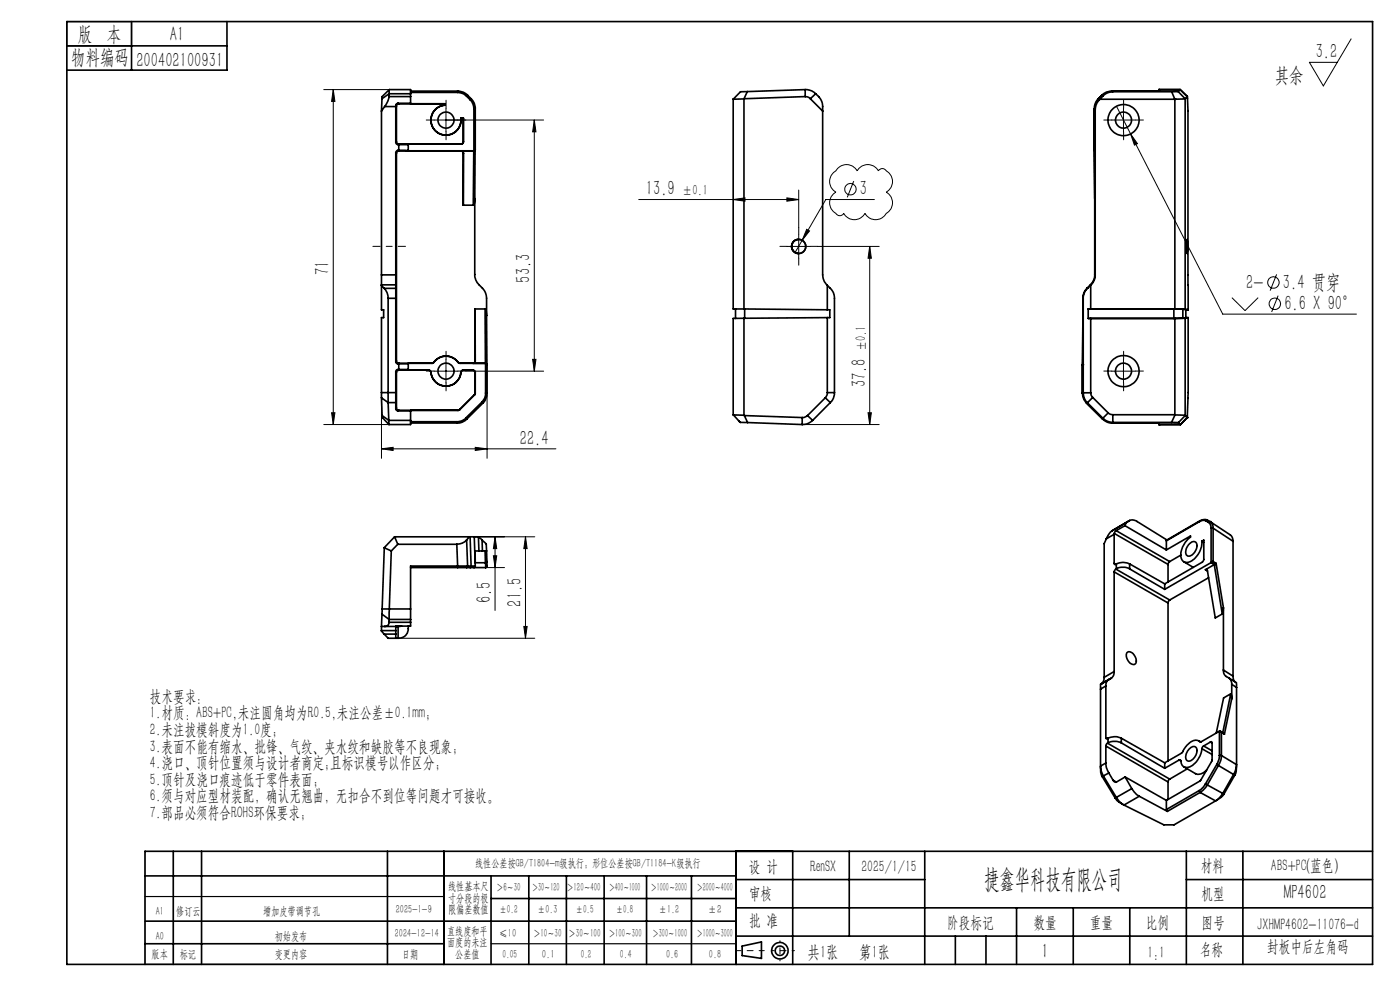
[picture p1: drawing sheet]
<svg xmlns="http://www.w3.org/2000/svg" width="297mm" height="210mm" viewBox="0 0 297 210" stroke-linecap="round" stroke-linejoin="round" font-family="sans-serif">
<g fill="none" stroke="#000" stroke-width=".21">
<path d="M68.7 19h13.9M70.7 19l.3 2.5h-.7zM70.7 19v71.1M286.6 8.2l-5.9 10-2.9-5h5.9M92.1 25.5h23.2M94.6 23v5M113.3 25.5l.4 2.5h-.7zM113.3 25.5v53.2M177.7 35.7a2.59 2.59 0 0 1 4.2 .6 2.54 2.54 0 0 1 4.4 0l.1-.2a.93 .93 0 0 1 1.6 .2 2.57 2.57 0 0 1 0 4.5 2.54 2.54 0 0 1 0 4.5 2.54 2.54 0 0 1-4.5 0 2.57 2.57 0 0 1-4.5 0l-.1 .1a.93 .93 0 0 1-1.6-.1 2.54 2.54 0 0 1 0-4.5 2.57 2.57 0 0 1 0-4.5zM181.1 38.4l-1.4 3.5M235.8 25.5h5M236.9 22.5l3 5.9"/>
<path d="M238.3 23v5M239.9 28.4l1.4 2.1-.6 .3zM239.9 28.4l19.5 38.2h28.4M135.5 42.3h33.9M155.5 42.3l2.5-.3v.7zM166.9 42l2.5 .3-2.5 .4zM166.9 52.3h5M169.4 40.3v8M169.4 49.8v5M171.1 48.6l.6 .4-1.5 2zM173.4 52.3h13.1M184.5 52.3l.4 2.5h-.8z"/>
<path d="M184.5 52.3v37.8M185.5 42.3h-10.3l-6.5 11.3M270.8 58.2l-1.3 3.5M92.1 78.7h5M94.6 76.2v5M98.8 78.7h16.5M113 76.2h.7l-.4 2.5zM235.8 78.7h5M238.3 76.2v5M261.3 63.1l2.8 2.8 2.8-2.8M271.1 62.7l-1.3 3.5M68.7 90.1h13.8"/>
<path d="M70.3 87.6h.7l-.3 2.5zM80.9 95.2l2.5-.3v.7zM80.9 83.3v13.9M80.9 95.2h37M100.8 94.9l2.5 .3-2.5 .4zM103.3 83.4v13.8M170.2 90.1h16.3M184.1 87.6h.8l-.4 2.5zM100.6 113.9h12.9M104.7 117.9h.7l-.4 2.5zM105 113.9l.4 2.5h-.7zM105 113.9v15.6"/>
<path d="M111.5 113.9l.3 2.5h-.7zM111.5 113.9v21.5M84 135.4h29.5M97.1 120.4h9.9M111.1 132.9h.7l-.3 2.5z"/>
<circle cx="180.4" cy="40.1" r="1.22"/>
<circle cx="270.1" cy="59.9" r="1.22"/>
<circle cx="270.5" cy="64.4" r="1.22"/>
</g>
<g fill="none" stroke="#000" stroke-width=".35">
<path d="M14.2 4.6h277v200h-277zM14.2 9.7h34M27.9 4.6v10.3M48.2 4.6v10.3h-34M82.6 19.9l-.1 .6M82.6 19.9l-1.6 1M82.6 19.9h4.5M82.6 19v.9M82.6 19h4.5v.9M82.6 19l-1.5 1.5M87.1 19.3h10M87.1 19.9v.6"/>
<path d="M87.1 19.6h10M97.1 19.6a2.7 2.7 0 0 1 1.9 .8M97.1 19.3a2.87 2.87 0 0 1 2.1 .9M97.1 19.3v.3M158.5 19.4l-.7 1.5M158.5 19.4l-1.4 .1-1.6 1.6M170.8 19l1.4 .3 .8 .6M170.8 19v1.5M170.8 19l-12.3 .4M173 19.9l1.1 1.2 .4 1.3v35.9a3.3 3.3 0 0 0 .9 2.1l.7 .8a2.73 2.73 0 0 1 .9 2.1v20M173 19.9l-1.1 1M235.9 19.3a2.87 2.87 0 0 0-2.1 .9"/>
<path d="M235.9 19.3h.1M235.9 19.3l.1 .2M236 19.5h-.2a2.76 2.76 0 0 0-1.8 .9M236 19.5h12.6M245.9 19h.1M245.9 19h4.5M245.9 19v.3h-10M248.6 19.5l.6 1.6M249.9 19.4l1.5 1.5M249.9 19.4l-1.3 .1M250.4 19l1.5 1.5M250.4 19l-.5 .4"/>
<path d="M80.9 23.6v34.7M81 20.9l-.1 2.7M81.1 20.5l-.1 .4M81.6 22.6l-.7 1M81.6 22.6h2.4M82.5 20.5l-.2 1-.7 1.1M82.5 20.5h4.6M84 22.4v.2M84 30.2l.1 .3 .4 .2M84 22.6v7.6M84 32.4v25.9M84 32.4l.1 .2"/>
<path d="M84 22.4l.1 .1M84.1 30l.1 .4 .4 .1M84.1 22.5v7.5M84.1 32.6v43.9M84.1 30l-.1 .2M84.5 21.9l-.5 .2v.3M84.5 31.9l-.4 .2-.1 .3M84.5 31.9l.1 .1M84.5 31.9h.1M84.5 30.7h.1M84.5 21.9h2.6M84.5 21.9l.1 .1"/>
<path d="M84.6 31.9h2M84.6 22l-.4 .2-.1 .3M84.6 32a.49 .49 0 0 0-.5 .6M84.6 30.7v1.2M84.6 32h15.9M84.6 30.5l-.1 .2M84.6 30.5h13.2M84.6 22h9.8M86.6 30.6l-2 .1M87.1 20.5v1.4M87.1 21.9l7.3 .1v.3a3.2 3.2 0 0 0-3 3.5 3.2 3.2 0 0 0 3.6 2.8 3.2 3.2 0 0 0 2.8-3.5M94.4 22.3a3.2 3.2 0 0 0-3 3.4 3.2 3.2 0 0 0 3.5 2.9 3.2 3.2 0 0 0 2.9-3.5"/>
<path d="M97.8 25.1h.5M97.8 32a.49 .49 0 0 1 .5 .6M97.8 30.5v.1M97.8 32l.3 .1 .2 .4M97.8 30.6h-11.2v1.4h14M98.3 30l-.1 .3-.4 .2M98.3 30v.1M98.3 32.6v10.9M98.3 30.1l-.1 .3-.4 .2M98.3 25.1v5M98.3 25.1v4.9M98.3 32.5v11"/>
<path d="M98.3 32.5v.1M99 20.4l.7 .8M99.2 20.2l-.2 .2M99.2 20.2l.7 .7M99.7 21.2a2.7 2.7 0 0 1 .8 1.9M99.9 20.9a2.73 2.73 0 0 1 .9 2.2M99.9 20.9l-.2 .3M100.5 32h.1M100.5 32l-.1 11.5M100.5 23.1h.3M100.5 23.1v8.9M100.6 32h-.1"/>
<path d="M100.8 31.8l-.1 10.3M100.8 23.1v8.7l-.3 .2M155.5 21.1h.1M155.5 21.1v44.4h2.3M157.8 20.9v44.6M157.8 21l-2.3 .1M170.8 20.5l.6 .1 .5 .3M170.8 20.5l-13 .4M171.9 20.9l2.6 2.7M232.1 31.7l.1 .1M232.1 23.1h.1M232.1 23.1l.1 8.6"/>
<path d="M232.1 23.1l.2 .2M232.1 31.7h.1M232.2 31.7v10.4M232.3 23.3v35M233 20.9a3.1 3.1 0 0 0-.9 2.2M233 20.9h.1M233 20.9l.2 .3M233.2 21.2a3.3 3.3 0 0 0-.9 2.1M233.4 21.1l-.2 .1M233.4 21.1h15.8M233.8 20.2h.1M233.8 20.2l-.8 .7"/>
<path d="M233.8 20.2l.2 .2M234 20.4l-.6 .7M249.2 21.1h.1M249.2 21.1v44.4M251.4 20.9v44.6M251.4 21l-2.2 .1M251.9 20.5l.1 3.1 .1 42.1M251.9 20.5l-.5 .4M80.9 58.3v2.1M80.9 58.3h3.1M84 58.3v2.1M84 50.8v3z"/>
<path d="M98.3 43.5h2.1M100.7 42.1l-.1 .9-.2 .5M100.7 42.1v16.1a2.88 2.88 0 0 0 .9 2.2l.7 .7a3.1 3.1 0 0 1 .9 2.1v3.8M169.4 50.8a1.5 1.5 0 0 0-1.4 1.5 1.5 1.5 0 0 0 1.4 1.5M232.2 58.2a2.88 2.88 0 0 1-.8 2.2M232.2 58.2l.1 .1M232.2 42.1v16.1M232.3 58.3a2.87 2.87 0 0 1-.8 2.1M251.8 50.8v3zM80.9 60.4v5.3h.5v1.7h-.5v15.9M80.9 60.5l.6 .7M80.9 60.4h3.1"/>
<path d="M81.5 61.2l.6 .9 .2 1.2M81.5 61.2h2.5M82.3 63.3v22.1M82.3 63.3h1.7M84 76.7v.3l.5 .2M84 61.2v2.1M84 60.4v.8M84 63.3v13.4M84 78.9v4.4M84 78.9l.1 .1M84.1 76.5l.1 .4 .4 .1M84.1 79v7.5"/>
<path d="M84.1 76.5l-.1 .2M84.5 78.4l-.5 .2v.3M84.5 78.4h.1M84.5 77.2h.1M84.5 78.4l.1 .1M84.6 78.4h2M84.6 78.5l-.4 .2-.1 .3M84.6 77.2h2M84.6 77l7.1 .1M84.6 77.2v1.2M84.6 78.5h6.3M84.6 77l-.1 .2"/>
<path d="M86.6 77.1v1.4M90.9 78.5l.5 .5M90.9 78.5l.3 .1 .2 .4M91.4 79a3.2 3.2 0 0 0 3.2 2.9 3.2 3.2 0 0 0 3.2-2.9M91.4 79h.1M92 76.9l-.3 .2M92 76.9a3.2 3.2 0 0 1 5.2 0M92 76.8v.1M92 76.8l-.3 .3M92 76.8a3.2 3.2 0 0 1 5.2 0M97.2 76.9l.4 .2M97.2 76.8v.1"/>
<path d="M97.2 76.8l.4 .2M97.6 77v.1M97.6 77l5.4 .1M97.8 79h.1M98.3 78.5h2.1l.4 .2v.3M98.3 78.5l-.3 .1-.2 .4M98.3 78.5h.1M98.3 78.5l-.4 .2-.1 .3M100.3 78.5l.4 .3 .1 .2M100.8 76.5l-.1 .3-.4 .3 .5-.3v-.3M100.8 65.5v11M100.8 79v4.4"/>
<path d="M100.8 65.5h2.1M100.8 76.5h.1M100.8 79h.1M102.9 65.5l.2 .4 .1 .9 .1 10.4M102.9 65.5l.1 11.6M103 77.1l.3 .2v6.1M103 77.1v6.3M156 65.5v2M157.8 67.5v20.6M157.8 65.5l17.7 .2M157.8 67.5h-2.3v20.5M158 65.6v1.9"/>
<path d="M175.5 65.7h.5v1.7h-.5M175.5 67.4l-17.7 .1M175.5 60.5v5.2M175.5 67.4v15.9M229.6 77.4v6M229.7 77.4h.1M229.7 77.2l-.1 .2M229.7 63.2v14.2M229.7 63.2h.1M229.8 63.2v20.1M230.6 61.1a3.1 3.1 0 0 0-.9 2.1M230.6 61.1l.1 .1"/>
<path d="M230.7 61.2a2.94 2.94 0 0 0-.9 2M231.4 60.4l-.8 .7M231.4 60.4h.1M231.4 60.5v5M231.4 67.5v15.8M231.5 60.4l-.8 .8M250.9 65.6l.7 .1M250.9 65.6l-1.9-.1v2h2.4M250.9 65.6v1.9l.7-.1M251.4 65.5h-20.5v2h18.3v20.5M251.4 65.5l.7 .2M251.4 67.5v20.7"/>
<path d="M251.6 67.4h.5M251.6 65.7h.5M251.6 65.7v1.7M252.1 67.4v16.2l-.2 5M252.1 67.4l-.7 .1M80.9 83.3v1.1M80.9 83.3h3.1M80.9 84.4l1.4 1M80.9 84.4l.2 3.8M81.1 88.2v.4l1.4 1.5M81.1 88.2l1.4 1M82.3 85.4h1.7"/>
<path d="M82.3 85.4l.2 3.8M82.5 89.2v.9M82.5 89.2h4.6M84 83.3v2.1M84 86.7l.1 .3 .4 .2M84 85.4v1.3M84.1 86.5l.2 .5h.3M84.1 86.5l-.1 .2M84.5 87.2h2.6M84.6 87l-.1 .2M84.6 87l12.6 .1M87.1 89.2v.9h-4.6"/>
<path d="M87.1 89.7h9.8M87.1 87.1v2.1M87.1 89.5h9.8M96.9 89.5v.2M97.5 86.9l-.3 .2M97.5 86.9h.1M98.8 88.6a2.55 2.55 0 0 1-1.9 .9M98.8 88.6l.3 .3M99.1 88.9a2.73 2.73 0 0 1-2.2 .8M100.6 83.7h.1M100.6 83.7l-3.1 3.2M100.7 83.7l-3.2 3.2"/>
<path d="M100.8 83.4l-.2 .3M100.8 83.4h.1M100.8 83.4l-.1 .3M102.2 85.3l.2 .2M102.2 85.3l-3.4 3.3M102.4 85.5l-3.3 3.4M103 83.4a2.49 2.49 0 0 1-.8 1.9M103 83.4h.3M103.3 83.4a3.3 3.3 0 0 1-.9 2.1M155.5 88h.1M155.6 88l1.4 1.6M155.6 88l2.2 .1"/>
<path d="M156.7 89.2l.3 .4M157 89.6h1.6M157.8 88.1l.1 .1M157.9 88.2l12.3 .4M157.9 88.2l.7 1.4M158.6 89.6l11.6 .5M170.2 88.6v1.5M171.3 88.2l-.5 .3-.6 .1M171.3 88.2l1.1 1M172.4 89.2l-1.1 .7-1.1 .2M175.1 84.4l-3.8 3.8M175.1 84.4l1 1"/>
<path d="M175.5 83.3l-.1 .6-.3 .5M175.5 83.3h1.5M176.1 85.4l-3.7 3.8M177 83.3l-.2 1.1-.7 1M229.6 83.4a3.3 3.3 0 0 0 .9 2.1M229.6 83.4h.1M229.8 83.3l.2 1.1 .7 1M229.8 83.3h1.6M229.8 83.3l-.2 .1M230.5 85.5h.1M230.5 85.5l3.4 3.4M230.7 85.4l3.3 3.3"/>
<path d="M230.7 85.4l-.2 .1M231.4 83.3l.1 .5 .3 .5M231.8 84.3l-1.1 1.1M231.8 84.3l3.3 3.3M233.9 88.9a2.73 2.73 0 0 0 2.1 .8M233.9 88.9h.1M234 88.7l.9 .7 1.2 .2M234 88.7l-.1 .2M235.1 87.6l1 .4M235.1 87.6l-1.1 1.1M236 89.7h.1M236 89.7h9.9v.4"/>
<path d="M236.1 88h13.1M236.1 88v1.6M236.1 89.6h12.4M236.1 89.6l-.1 .1M245.9 90.1h.1M245.9 90.1h4.5M248.5 89.6h1.5M249.2 88h.1M249.3 88l-.8 1.6M249.3 88l2.1 .1M250 89.6l.4 .5M251.4 88.2l-1.4 1.4"/>
<path d="M251.4 88.2l.4 .4M251.8 88.6h.1M251.8 88.6l-1.4 1.5M81.5 116.2l-.4 13M81.5 116.2l1.5 .7M83 116.9l-.5 14.5M83.7 113.9h.1M83.7 113.9l-2.2 2.3M83.7 113.9l.7 1.6M83.7 113.9h16M84.4 115.5l-1.4 1.4M84.4 115.5h12.5"/>
<path d="M96.9 115.5l.2 4.6M99 114.5l-.2 .2a2.75 2.75 0 0 1-1.9 .8M99 114.5l.2 5.6M99.6 113.9l-.6 .6M99.7 113.9h.9M99.7 113.9l.2 6.2M100.6 113.9h.9M100.6 113.9l.2 6.2M100.7 116.9h.9M100.8 116.9v2.4M100.8 119.4h2.2M101.5 113.9l.8 .6"/>
<path d="M101.5 113.9l.1 3M101.6 116.9h.7M102.3 114.5l.9 .9v1.5M102.3 114.5v2.4M102.3 116.9h.9M102.9 116.9l.1 2.5M103 119.4v1M103.2 116.9l.1 2.2M103.3 119.1l-.3 .3M103.3 119.1v1l-.3 .3M234.7 114.3l-.5 1v28.4M236 112.6l-.7 .6-.6 1.1"/>
<path d="M236.4 119.5l.1 .3 .3-.1M236.4 113.3v6.2M236.4 113.3l-1.7 1M236.4 119.5l.3 .2M236.4 113.2v.1M236.4 113.2l11.4 6.5M236.8 112.6l-.4 .6M236.8 112.6l11.3 6.5M236.8 119.7v.9M238.7 111.5l-1.9 1.1M238.7 111.5l8.7 5.2M239.2 110.7l-.5 .8"/>
<path d="M239.6 119.6l-1.5-.3-1.3 .4M239.6 110.4a1.67 1.67 0 0 1 1.6 .2l6.3 3.9M239.6 119.6v1.1M239.6 119.6l7.5 4.3M239.6 110.4l-3.6 2.2M247.4 114.7v2M247.5 114.6l-.1 .1M247.8 119.7v3.7M248.1 119.1l-.3 .6M250.5 117.7l-2.4 1.4M251.1 119.2l2.1 1.2M252.1 115.6l.2-.2a.92 .92 0 0 1 1.6-.1 2.22 2.22 0 0 1-1.9 2.7 1.41 1.41 0 0 1 0-2.3z"/>
<path d="M254.5 110.6l-7.1 4.1M254.5 110.5v.1M254.5 110.5l-7 4.1M255 114.8l.4-.2v4.1l-.2 .5-8.1 4.7M255 114.8a4.3 4.3 0 0 1-3.3 4.5 1.48 1.48 0 0 1-1.2-2l.4-1.2 .5-1 1.2-1.2v-.2l-5.2 3M255 114.8l.4 .2M255.8 110.5a1.4 1.4 0 0 0-1.3 .1M255.8 110.5l.6 .3M256.2 110.4a1.64 1.64 0 0 0-1.7 .1M256.2 110.4l-.4 .1M256.2 110.4l.5 .3M256.4 110.8a1.37 1.37 0 0 1 .5 1.2"/>
<path d="M256.7 110.7h.1M256.7 110.7l-.3 .1M256.8 110.7l4.2 2.8a1.64 1.64 0 0 1 .6 1.3M256.8 110.7a1.64 1.64 0 0 1 .6 1.3M256.9 119.3h.1M256.9 112h.5M256.9 119.3l.7 .5M256.9 119.3l-9.8 5.7M256.9 112v7.3M257.4 119.1l-.5 .2M257.4 112v7.1M257.4 112l4.2 2.8"/>
<path d="M257.4 119.1l.6 .4M257.6 119.8h.1M257.6 119.8l-1.9 1.1M257.6 119.8l1.7 10.4M258 119.5l-.4 .3M258 119.5l1.5 9.4M261.6 114.8v28.6M80.9 132.9v.9M80.9 133.8l.6 .7M80.9 132.9h3.1M80.9 133.8h3.1M81 130.3l1.5 1.1"/>
<path d="M81 130.3l-.1 2.6M81.1 129.2l-.1 1.1M81.1 129.2h6M81.5 134.5l.8 .9h1.7M81.5 134.5h2.5M82.5 132a.8 .8 0 0 1-.9 .9M82.5 132h4.6M82.5 131.4h4.6M82.5 131.4v.6M84 132.9h.1M84 132.9v.9M84 134.5v.9"/>
<path d="M84 135.4h.5M84 133.8v.7M84.5 132.8l-.5 .1M84.5 132.8v2.6M85.2 132.8l-1.2 .1M86.6 132.8a2.09 2.09 0 0 1-2.1 2.6M87.1 129.2v2.2M87.1 132v.8h-2.6M87.1 131.4v.6M87.1 120.4h10M97.1 120.1v.3M97.1 120.4h1.9"/>
<path d="M97.1 120.1h2.1M97.1 120.1h-10v9.1M99 120.4h.7M99.2 120.1l-.2 .3M99.2 120.1h.7M99.7 120.4h.8M99.9 120.1l-.2 .3M99.9 120.1h.9M100.5 120.4h2.5M100.8 120.1l-.3 .3M236.4 121.3v21.1M236.4 121.3l11.4 6.6"/>
<path d="M236.7 120.7l-.3 .6M236.7 120.7l11.4 6.6M236.8 120.6l.6-.2 1.2-.1 1 .4M236.8 120.6l-.1 .1M239.1 138.4a1.44 1.44 0 0 1 1.9 1.3v.2a.76 .76 0 0 1-.3 1 .76 .76 0 0 1-1-.3l-.7-1.1-.1-.7zM239.6 120.7l7.5 4.3M247.1 123.9v1.1M247.8 127.9v33.5M248.1 127.3l-.3 .6M255.7 120.9h.3l.2 .2M255.7 120.9l.5 .2M256.2 121.1l1.6 10 1.5-.9"/>
<path d="M256.4 122.5l-8.3 4.8M259.5 128.9l-.2 1.3M259.5 128.9v13.2M233.5 146.2v16.3M233.5 145.1v1.1M233.5 145.1h.1M233.6 145.1h-.1M234.2 143.7a1.57 1.57 0 0 1-.6 1.4M234.6 156.5v.1a.25 .25 0 0 0 .2 .1 .25 .25 0 0 0 .3-.1M234.6 158.2l13.2 7.7M234.6 145.5v11M234.6 158.2v3.6"/>
<path d="M234.6 145.5l-1.1 .7M234.6 156.5l.4 .2M235 157.6l-.4 .6M235 157.6l13.1 7.7M235.1 157.6l1-.3h1l.8 .3M235.1 157.6h-.1M235.1 156.6v1M235.2 144.1a1.37 1.37 0 0 0-.6 1.4M235.2 144.1l-1.7 1M235.8 143.9l-.6 .2M235.8 143.9l-2.2 1.2M236.4 142.4a1.55 1.55 0 0 1-.6 1.5"/>
<path d="M236.4 142.4l-2.2 1.3M237.9 156.6l-.2-.1a3.1 3.1 0 0 0-2.6 .1M237.9 157.6l9.2 5.4M237.9 156.6v1M237.9 156.6l9.2 5.2M252.3 158.9l.1-.1a.84 .84 0 0 1 1.2-.4 .84 .84 0 0 1 .3 1.2 1.95 1.95 0 0 1-2 1.8 1.87 1.87 0 0 1 .4-2.5zM254.3 157.2l.4 .2M255 158.8a4.6 4.6 0 0 1-3.2 4 1.34 1.34 0 0 1-1.3-1.5l-.3-.1M255 158.8l2.1 1.2M255.3 158.2l-.3 .6M255.3 158.2l1.8 1.1M256.8 157.4l.2-.1 .1 .2v3.7l-2.4 4.3-7.3 4.3"/>
<path d="M256.8 157.4l-1.5 .8M256.8 157.4l.3 .2M258.7 155.1l-4 2.3a2.01 2.01 0 0 0-2.9 .6l-1.2 1.8-3.5 2M258.7 155.1h.1M258.7 155.1l.4 .3M258.7 155.1v5.2M258.9 155.1l.9 .6M259.1 155.4v4.9M259.1 155.4l.7 .3M259.5 142.1a1.52 1.52 0 0 0 1.2 1.7 1.56 1.56 0 0 1 .6 1.4M259.5 142.1l2.1 1.3M260.7 143.8l1.6 1v1"/>
<path d="M261.1 147.2l.2 1M261.1 147.2l-1.5 .9-1.6 7.4M261.1 147.2l-1.7 8.2M261.3 148.2l-1.5 7.5M261.3 145.2v3M261.3 145.2l1 .6M261.6 143.4l.1 .7 .3 .5M262.3 145.8v16.4M233.5 162.5l.1 1 .5 1.1M233.5 162.7v1.1l.4 1M233.9 164.8l2.7 4.5M234.1 164.6l2.7 4.5"/>
<path d="M234.1 164.6l-.2 .2M234.6 161.8a3.7 3.7 0 0 0 .6 2.2M234.6 161.8l-1.1 .7M235.2 164l-1.1 .6M235.2 164l.9 1.5M236.1 165.5l.4 .4h.3M236.1 165.5l.7 .4M236.6 169.3l.4 .5 1.3 .9M236.8 169.1l.8 1 .8 .7M236.8 169.1l-.2 .2M238.7 164.8l1.4 2.5M238.7 164.8l-1.9 1.1"/>
<path d="M238.7 164.8l8.7 5M240.1 167.3l.9 1.1 .7 .5M240.1 167.3l-3.3 1.8M241.7 168.9l-3.3 1.9M241.7 168.9l6 3.2M247.1 161.8v1.2M247.4 171.7l.3 .4M247.4 169.8v1.9M247.8 165.9v3.7M248.1 165.3l-.3 .6M250.2 161.2l-3.1 1.8M250.2 161.2l.3 .2"/>
<path d="M251.1 162.7l2.5 1.4a2.17 2.17 0 0 0 2.4-.7M251.9 163.1l-3.8 2.2M254.4 167.7l.2 .4M254.4 167.7l-7 4M254.6 168.1l-6.9 4M254.6 168.1l3.3 1.8M255.7 166.3l-.4 .6-.9 .8M255.7 166.3l.4 .2M256.1 166.5l-.9 1.1-.6 .5M256.1 166.5l3.3 1.8M257.9 169.9l-8.8 5.1h-2.2l-8.5-4.2M258.1 162.2l.4 .2"/>
<path d="M258.1 162.2l-2.4 4.1M258.5 162.4l-2.4 4.1M258.5 162.4l3.2 1.9M258.7 160.3l-.1 .9-.5 1M258.7 160.3h.4M259.1 160.3a3.7 3.7 0 0 1-.6 2.1M259.1 160.3l3.2 1.9M259.4 168.3l-1 1.2-.5 .4M259.4 168.3l.2 .1M259.6 168.4l-.4 .6-1.1 .8M261.7 164.3l-2.3 4M261.7 164.3l.2 .2"/>
<path d="M261.9 164.5l-2.3 3.9M262.2 163.6l-.3 .9M262.3 162.2l-.3 1.4-.3 .7M262.3 162.4v1.2M30.8 195.4h125.4M30.8 185.8h125.4M36.8 180.6v24M42.8 180.6v24M82.2 180.6v24M94.2 180.6v24M104.2 185.8v18.8M104.2 190.6h52"/>
<path d="M112.2 185.8v18.8M120.2 185.8v18.8M128.2 185.8v18.8M137.2 185.8v18.8M146.7 185.8v18.8M156.2 180.6v24M156.2 186.6h40M156.2 198.6h135M156.2 192.6h135M168.2 180.6v24M180.2 180.6v18M196.2 180.6v24"/>
<path d="M202.7 198.6v6M209.2 198.6v6M215.7 192.6v12M227.7 192.6v12M239.7 192.6v12M251.7 186.6h39.5M251.7 180.6v24M263.7 180.6v24M291.2 180.6h-260.4v24M30.8 200.2h63.4M157.4 200.7l4.1-.9v3.5l-4.1-.6z"/>
<circle cx="94.6" cy="25.5" r="1.69"/>
<circle cx="238.3" cy="25.5" r="1.69"/>
<circle cx="238.3" cy="25.5" r="3.3"/>
<circle cx="169.4" cy="52.3" r="1.5"/>
<circle cx="169.4" cy="52.3" r="1.51"/>
<circle cx="94.6" cy="78.7" r="1.7"/>
<circle cx="238.3" cy="78.7" r="1.7"/>
<circle cx="238.3" cy="78.7" r="3.3"/>
<circle cx="165.5" cy="201.7" r="1.74"/>
<circle cx="165.5" cy="201.7" r="1"/>
</g>
<path d="M79.1 52.3h6.9" fill="none" stroke="#000" stroke-width=".21" stroke-dasharray="15.2 1.3 1.3 1.3" stroke-dashoffset="13.7"/>
<g fill="none" stroke="#000" stroke-width=".21" stroke-dasharray="15.2 1.3 1.3 1.3">
<path d="M92.1 25.5h-1.7M94.6 23v-1.7M94.6 28v1.7M97.1 25.5h1.7M235.9 25.5h-1.7M238.4 23v-1.7M238.4 28v1.7M240.9 25.5h1.7M166.9 52.3h-1.5M169.4 49.8v-1.5M169.4 54.8v1.5M171.9 52.3h1.5"/>
<path d="M92.1 78.7h-1.7M94.6 76.2v-1.7M97.1 78.7h1.7M235.9 78.7h-1.7M238.4 76.2v-1.7M240.9 78.7h1.7M94.6 81.2v1.7M238.4 81.2v1.7"/>
</g>
<path d="M162.1 201.7h-6" fill="none" stroke="#000" stroke-width=".21" stroke-dasharray="15.2 1.3 1.3 1.3" stroke-dashoffset="14.1"/>
<path d="M168.5 201.7h-4.8" fill="none" stroke="#000" stroke-width=".21" stroke-dasharray="15.2 1.3 1.3 1.3" stroke-dashoffset="14.7"/>
<path d="M165.5 199.6v4.2" fill="none" stroke="#000" stroke-width=".21" stroke-dasharray="15.2 1.3 1.3 1.3" stroke-dashoffset="15"/>
<path d="M14.2 4.6h13.7v5.1h-13.7zM30.8 190.2h63.4M30.8 204.6h63.4M104.2 200.2h52" fill="none" stroke="#000" stroke-width=".25"/>
<g fill="#000">
<path d="M171.1 48.6l.6 .4-1.5 2z"/>
<path d="M70.7 19l.3 2.5h-.7zM70.3 87.6h.7l-.3 2.5zM111.5 113.9l.3 2.5h-.7zM111.1 132.9h.7l-.3 2.5zM105 113.9l.4 2.5h-.7zM104.7 117.9h.7l-.4 2.5zM184.5 52.3l.4 2.5h-.8zM184.1 87.6h.8l-.4 2.5z"/>
<path d="M166.9 42l2.5 .3-2.5 .4zM155.5 42.3l2.5-.3v.7z"/>
<path d="M113 76.2h.7l-.4 2.5zM113.3 25.5l.4 2.5h-.7z"/>
<path d="M80.9 95.2l2.5-.3v.7zM100.8 94.9l2.5 .3-2.5 .4zM239.9 28.4l.8 2.4 .6-.3z"/>
</g>
<text font-size="5.6" x="208.8" y="188.3">捷鑫华科技有限公司</text>
<g font-size="4.4">
<text x="16.5" y="8.6">版 本</text>
<text x="36.1" y="8.6">A1</text>
<text x="15.1" y="13.7">物料编码</text>
<text x="28.9" y="14.2">200402100931</text>
<text x="270.5" y="17.3">其余</text>
<text x="279.1" y="12.3">3.2</text>
<text x="137" y="41.4">13.9</text>
<text x="182.4" y="41.4">3</text>
<text x="69.8" y="58.4" transform="rotate(-90 69.8 58.4)">71</text>
<text x="112.5" y="60" transform="rotate(-90 112.5 60)">53.3</text>
<text x="264.4" y="61.2">2-</text>
<text x="272.2" y="61.2">3.4 贯穿</text>
<text x="272.5" y="65.7">6.6 X 90°</text>
<text x="183.6" y="82.2" transform="rotate(-90 183.6 82.2)">37.8</text>
<text x="110.3" y="94.3">22.4</text>
<text x="104.2" y="127.9" transform="rotate(-90 104.2 127.9)">6.5</text>
<text x="110.6" y="128.7" transform="rotate(-90 110.6 128.7)">21.5</text>
<text x="272.4" y="190.7">MP4602</text>
<text x="221" y="203.2">1</text>
</g>
<g font-size="3.8">
<text x="171.3" y="203.2">共1张</text>
<text x="182.3" y="203.2">第1张</text>
</g>
<g font-size="3.5">
<text x="31.8" y="148.8">技术要求:</text>
<text x="31.8" y="152.4">1.材质：ABS+PC,未注圆角均为R0.5,未注公差±0.1mm；</text>
<text x="31.8" y="155.9">2.未注拔模斜度为1.0度；</text>
<text x="31.8" y="159.4">3.表面不能有缩水、批锋、气纹、夹水纹和缺胶等不良现象；</text>
<text x="31.8" y="163">4.浇口、顶针位置须与设计者商定;且标识模号以作区分；</text>
<text x="31.8" y="166.5">5.顶针及浇口痕迹低于零件表面;</text>
<text x="31.8" y="170">6.须与对应型材装配，确认无翘曲，无扣合不到位等问题才可接收。</text>
<text x="31.8" y="173.5">7.部品必须符合ROHS环保要求；</text>
<text x="158.9" y="184.9">设 计</text>
<text x="171.9" y="184.9">RenSX</text>
<text x="182.7" y="184.9">2025/1/15</text>
<text x="254.7" y="184.7">材料</text>
<text x="269.6" y="184.7">ABS+PC(蓝色）</text>
<text x="158.9" y="190.8">审核</text>
<text x="254.9" y="190.7">机型</text>
<text x="158.9" y="196.5">批 准</text>
<text x="200.9" y="196.9">阶段标记</text>
<text x="219.3" y="196.9">数量</text>
<text x="231.2" y="196.9">重量</text>
<text x="243.1" y="196.9">比例</text>
<text x="254.9" y="196.9">图号</text>
<text x="266.7" y="197.3">JXHMP4602-11076-d</text>
<text x="243.4" y="203.2">1:1</text>
<text x="254.5" y="202.5">名称</text>
<text x="268.8" y="201.8">封板中后左角码</text>
</g>
<g font-size="3.1">
<text x="144.7" y="41.4">±0.1</text>
<text x="183.6" y="74.5" transform="rotate(-90 183.6 74.5)">±0.1</text>
</g>
<g font-size="2.5">
<text x="100.8" y="184">线性公差按GB/T1804-m级执行；形位公差按GB/T1184-K级执行</text>
<text x="95.1" y="188.8">线性基本尺</text>
<text x="95.1" y="191.3">寸分段的极</text>
<text x="105.3" y="189.1">＞6～30</text>
<text x="112.9" y="189.1">＞30～120</text>
<text x="120.2" y="188.9">＞120～400</text>
<text x="129.2" y="188.9">＞400～1000</text>
<text x="138.1" y="189.1">＞1000～2000</text>
<text x="147.8" y="189.1">＞2000～4000</text>
<text x="33.1" y="194">A1</text>
<text x="37.4" y="194">修订云</text>
<text x="55.8" y="194">增加皮带调节孔</text>
<text x="84" y="193.8">2025-1-9</text>
<text x="95.1" y="193.8">限偏差数值</text>
<text x="105.9" y="193.8">±0.2</text>
<text x="114.1" y="193.8">±0.3</text>
<text x="122.2" y="193.8">±0.5</text>
<text x="130.7" y="193.8">±0.8</text>
<text x="139.8" y="193.8">±1.2</text>
<text x="150.2" y="193.8">±2</text>
<text x="32.2" y="203.2">版本</text>
<text x="33.1" y="199.4">A0</text>
<text x="38.1" y="203.2">标记</text>
<text x="58.3" y="199.4">初始发布</text>
<text x="58.3" y="203.2">变更内容</text>
<text x="83.8" y="198.7">2024-12-14</text>
<text x="85.3" y="203.2">日期</text>
<text x="94.8" y="198.3">直线度和平</text>
<text x="94.8" y="200.7">面度的未注</text>
<text x="96.6" y="203.2">公差值</text>
<text x="105.9" y="198.7">≤10</text>
<text x="106.6" y="203.2">0.05</text>
<text x="113.2" y="198.7">＞10～30</text>
<text x="115" y="203.2">0.1</text>
<text x="120.6" y="198.7">＞30～100</text>
<text x="123.2" y="203.2">0.2</text>
<text x="129.1" y="198.7">＞100～300</text>
<text x="131.5" y="203.2">0.4</text>
<text x="138.4" y="198.7">＞300～1000</text>
<text x="141.3" y="203.2">0.6</text>
<text x="147.8" y="198.7">＞1000～3000</text>
<text x="150.4" y="203.2">0.8</text>
</g>
</svg>
